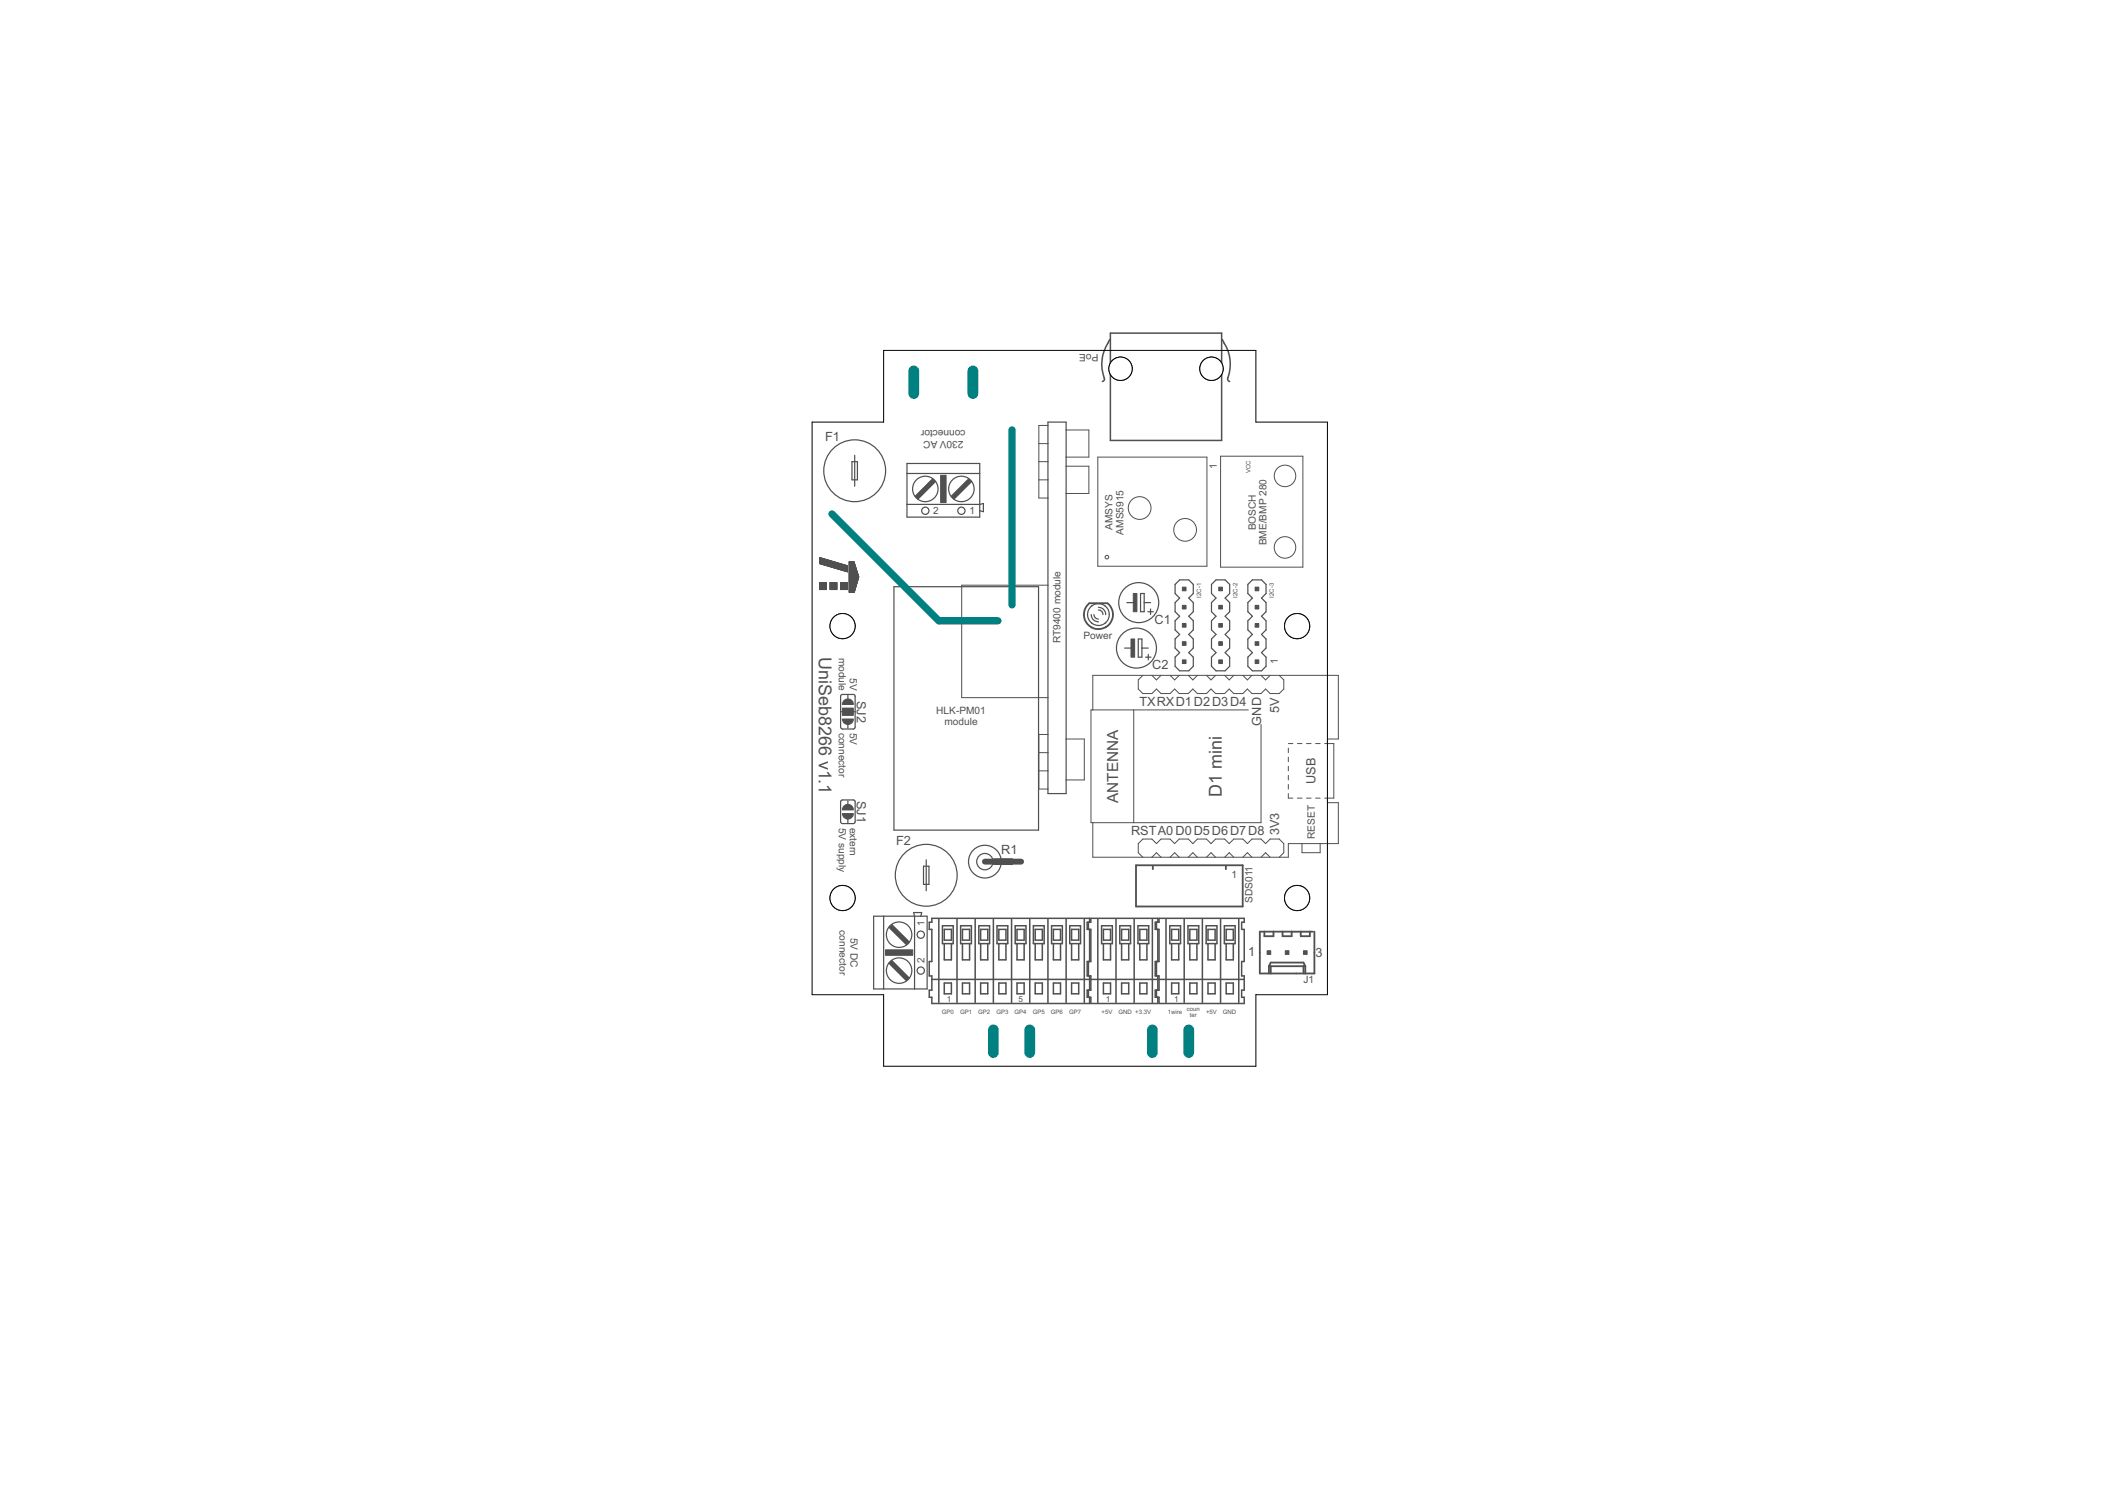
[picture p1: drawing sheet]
<svg xmlns="http://www.w3.org/2000/svg" width="297mm" height="210mm" viewBox="0 0 297 210" stroke-linecap="round" stroke-linejoin="round" font-family="sans-serif">
<g fill="none" stroke="#505050" stroke-width=".17">
<path d="M146.3 58.9h2.6v51.9h-2.6zM119 64.5h.7v2.5h-.7zM119.4 63.6v4.3M126.7 64.7h10.1v7.5h-10.1zM126.7 70.4h10.1l.5-.1v1.2l-.5-.2M126.7 66.1h10.1M130.2 66.9l.4 .4-2.4 2.4-.4-.4zM135.3 66.9l.4 .4-2.5 2.4-.3-.4zM117.4 99.4h.2M117.5 97h1.7l.2 .1v4.5l-.1 .2h-1.7l-.2-.2v-4.4zM118.4 97.1v.5M119.2 99.4h.2"/>
<path d="M124.8 81.9h20.2v34h-20.2zM152.4 85.8a1.01 1.01 0 0 0 1 1M152.4 84.7l.2-.2a1.49 1.49 0 0 1 1.8 .2M152.5 84.6a1.54 1.54 0 0 0 0 2.4M152.8 85.8a.67 .67 0 0 0 .6 .7M153.4 85.2a.63 .63 0 0 1 .6 .6M153.4 84.8a1.01 1.01 0 0 1 1 1M154.3 84.6a1.52 1.52 0 0 1 0 2.4M154.4 87l-.2 .1a1.5 1.5 0 0 1-1.8-.1M157.1 90.5h1M157.4 84.2h1M159 89.2h.5v2.6h-.5z"/>
<path d="M159.3 82.9h.5v2.5h-.5zM159.5 90.5h.9M159.8 84.2h.9M160 91.8h.7M160.3 85.4h.8M160.4 91.4v.8M160.7 85v.8M164.7 81h1.3l.6 .6v1.3l-.6 .6 .6 .7v1.2l-.6 .7 .6 .6v1.3l-.6 .6 .6 .6v1.3l-.6 .6 .6 .7v1.2l-.6 .7h-1.3l-.6-.7v-1.2l.6-.7-.6-.6v-1.3l.6-.6-.6-.6v-1.3l.6-.6-.6-.7v-1.2l.6-.7-.6-.6v-1.3zM169.2 81.6l.6-.6h1.3l.6 .6v1.3l-.6 .6 .6 .7v1.2l-.6 .7 .6 .6v1.3l-.6 .6 .6 .6v1.3l-.6 .6 .6 .7v1.2l-.6 .7h-1.3l-.6-.7v-1.2l.6-.7-.6-.6v-1.3l.6-.6-.6-.6v-1.3l.6-.6-.6-.7v-1.2l.6-.7-.6-.6zM174.3 81.6l.6-.6h1.3l.6 .6v1.3l-.6 .6 .6 .7v1.2l-.6 .7 .6 .6v1.3l-.6 .6 .6 .6v1.3l-.6 .6 .6 .7v1.2l-.6 .7h-1.3l-.6-.7v-1.2l.6-.7-.6-.6v-1.3l.6-.6-.6-.6v-1.3l.6-.6-.6-.7v-1.2l.6-.7-.6-.6zM117.5 111.8h1.9v3l-.1 .2h-1.7l-.2-.1v-2.9zM118.4 101.2v.5"/>
<path d="M118.4 111.8v.6M118.4 114.4v.5M122 128h7.5v10.1h-7.5zM123.4 128v10.1M124.2 134.5l.3-.3 2.5 2.4-.4 .3zM124.5 129.1l2.5 2.4-.4 .4-2.4-2.4zM128.6 128l.1-.6h-1.1l.1 .6v10.1M129 121h.7v2.5h-.7zM129.3 120.1v4.3"/>
<circle cx="119.4" cy="65.7" r="4.3"/>
<circle cx="129.2" cy="68.3" r="1.78"/>
<circle cx="129.2" cy="71.3" r=".51"/>
<circle cx="134.3" cy="68.3" r="1.78"/>
<circle cx="134.3" cy="71.3" r=".51"/>
<circle cx="158.7" cy="90.5" r="2.79"/>
<circle cx="159" cy="84.2" r="2.79"/>
<circle cx="125.6" cy="130.5" r="1.78"/>
<circle cx="125.6" cy="135.6" r="1.78"/>
<circle cx="128.6" cy="130.5" r=".51"/>
<circle cx="128.6" cy="135.6" r=".51"/>
<circle cx="129.3" cy="122.2" r="4.3"/>
<circle cx="137.5" cy="120.3" r="2.29"/>
<circle cx="137.5" cy="120.3" r="1.14"/>
</g>
<g fill="#505050" stroke="#505050" stroke-width=".14">
<path d="M131.4 66.4h.7v3.8h-.7z"/>
<path d="M123.7 132.7h3.8v.7h-3.8z"/>
<path d="M138.8 119.9h2.6v.8h-2.6z"/>
<path d="M165.1 89.6h.5v.5h-.5z"/>
<path d="M165.1 92.2h.5v.5h-.5z"/>
<path d="M165.1 87.1h.5v.5h-.5z"/>
<path d="M165.1 82h.5v.5h-.5z"/>
<path d="M165.1 84.5h.5v.5h-.5z"/>
<path d="M170.2 89.6h.5v.5h-.5z"/>
<path d="M170.2 92.2h.5v.5h-.5z"/>
<path d="M170.2 87.1h.5v.5h-.5z"/>
<path d="M170.2 82h.5v.5h-.5z"/>
<path d="M170.2 84.5h.5v.5h-.5z"/>
<path d="M175.3 89.6h.5v.5h-.5z"/>
<path d="M175.3 92.2h.5v.5h-.5z"/>
<path d="M175.3 87.1h.5v.5h-.5z"/>
<path d="M175.3 82h.5v.5h-.5z"/>
<path d="M175.3 84.5h.5v.5h-.5z"/>
<path d="M158.3 82.9h.5v2.5h-.5z"/>
<path d="M157.9 89.2h.6v2.6h-.6z"/>
<path d="M117.6 98.9h1.6v1h-1.6z"/>
<path d="M182 132.8h.5v.5h-.5z"/>
<path d="M179.5 132.8h.5v.5h-.5z"/>
<path d="M177 132.8h.5v.5h-.5z"/>
</g>
<g fill="none" stroke="#505050" stroke-width=".14">
<path d="M146.3 59.4h-1.2v10.2h1.2M114.5 77.9l3.8 1.1M114.5 78.7l3.8 1.2M114.5 77.9v.8M114.5 78.7h3M114.5 78.7h2.8M114.5 78.7h2.7M114.5 78.6h2.6M114.5 78.6h2.5M114.5 78.5l2.4 .1M114.5 78.5h2.2M114.5 78.5h2.1"/>
<path d="M114.5 78.4l2 .1M114.5 78.4h1.9M114.5 78.4h1.7M114.5 78.3l1.7 .1M114.5 78.3h1.5M114.5 78.3h1.4M114.5 78.2l1.3 .1M114.5 78.2h1.2M114.5 78.2h1M114.5 78.1h.9M114.5 78.1h.8M114.5 78.1h.7"/>
<path d="M114.5 78h.6M114.5 78h.5M114.5 78h.3M114.5 77.9h.2M114.5 77.9h.1M114.6 78.8h2.9M114.7 78.8h3M114.8 78.8h3M115 78.9h2.9M115 78.9h3M115.2 78.9l3 .1M115.3 79h3"/>
<path d="M115.4 79h2.9M115.5 79h2.8M115.7 79.1h2.6M115.8 79.1h2.5M115.9 79.1h2.4M116 79.2h2.3M116.1 79.2h2.2M116.2 79.2h2.1M116.4 79.3h1.9M116.5 79.3h1.8M116.6 79.4h1.7M116.7 79.4h1.6"/>
<path d="M116.8 79.4h1.5M117 79.5h1.3M117.1 79.5h1.2M117.2 79.5h1.1M117.3 79.6h1M117.4 79.6h.9M117.5 79.6h.8M117.7 79.7h.6M117.8 79.7h.5M117.9 79.7h.4M118 79.8h.3M118.1 79.8h.2"/>
<path d="M118.3 79.8l.1 .1M118.3 79v.9M118.6 79.2h.9M118.6 79.1h.9M118.6 79.8h1.1M118.6 79.7l1.1 .1M118.6 79.7h1.1M118.6 79.7h1M118.6 79.6h1M118.6 79.5h1M118.6 79.4h1M118.6 79.4h.9"/>
<path d="M118.6 79.3h.9M118.6 79.1l.9 .1M118.6 79h.8M118.6 78.9l.8 .1M118.6 78.9h.8M118.6 78.8h.8M118.6 78.7h.8M118.6 78.7h.7M118.6 78.6h.7M118.6 78.5h.7M118.6 78.4h.7l.6 2.2-.6 2.1h-.7zM118.6 80h1.1"/>
<path d="M118.6 79.9l1.1 .1M118.6 79.9h1.1M145.1 67h1.2M145.1 64.5h1.2M145.1 62h1.2M148.9 60h3.2v3.8h-3.2M148.9 65.1h3.2v3.8h-3.2M153.3 63.8h15.3v15.3h-15.3zM170.5 63.7h11.4v15.5h-11.4zM114.5 81.7h.9M114.5 81.4h.9v.9h-.9zM114.5 82.3h.9"/>
<path d="M114.5 82.2h.9M114.5 82.1h.9M114.5 82h.9M114.5 81.9h.9M114.5 81.8h.9M114.5 81.6h.9M114.5 81.5h.9M114.5 81.4h.9M115.9 81.7h1M115.9 81.4h1v.9h-1zM115.9 82.3h1M115.9 82.2h1"/>
<path d="M115.9 82.1h1M115.9 82h1M115.9 81.9h1M115.9 81.8h1M115.9 81.6h1M115.9 81.5h1M115.9 81.4h1M117.4 81.7h.9M117.4 81.4h.9v.9h-.9zM117.4 82.3h.9M117.4 82.2h.9M117.4 82.1h.9"/>
<path d="M117.4 82h.9M117.4 81.9h.9M117.4 81.8h.9M117.4 81.6h.9M117.4 81.5h.9M117.4 81.4h.9M118.6 82.7h.7M118.6 82.6h.7M118.6 82.5h.8M118.6 82.4h.8M118.6 82.3h.8M118.6 82.2h.8"/>
<path d="M118.6 82.1h.9M118.6 82h.9M118.6 81.9h.9M118.6 81.8h.9M118.6 81.8h1M118.6 81.7h1M118.6 81.6h1M118.6 81.5h1.1M118.6 81.4h1.1M118.6 81.3h1.1M118.6 81.2h1.1M118.6 81.1h1.2"/>
<path d="M118.6 81h1.2M118.6 80.9h1.2M118.6 80.8h1.2M118.6 80.8h1.3M118.6 80.7h1.3M118.6 80.6h1.3M118.6 80.5h1.3M118.6 80.4h1.3M118.6 80.3h1.2M118.6 80.2h1.2M118.6 80.1h1.2M118.6 80h1.2"/>
<path d="M119.3 82.6h-.7M119.4 82.5h-.8M119.4 82.4h-.8M119.5 82.2h-.9M119.5 81.9l-.9 .1M119.6 81.7h-1M119.6 81.6h-1M119.7 81.5h-1.1M119.7 81.4h-1.1M119.7 81.3h-1.1M119.8 81.1h-1.2M119.9 80.6l-1.3 .1"/>
<path d="M146.3 81.7h-12v15.7h12M152.6 99.1v-4.8h34.3v8.9h-1.5v.6M158.3 99.1v15.8M159.6 94.3l-.6 .7v1.2l.6 .7h1.3l.6-.7 .6 .7h1.3l.6-.7 .7 .7h1.2l.7-.7 .6 .7h1.3l.6-.7 .7 .7h1.2l.7-.7 .6 .7h1.3l.6-.7 .6 .7h1.3l.6-.7 .7 .7h1.2l.7-.7v-1.2l-.7-.7M160.9 94.3l.6 .7 .6-.7M163.4 94.3l.6 .7 .7-.7M165.9 94.3l.7 .7 .6-.7M168.5 94.3l.6 .7 .7-.7M171 94.3l.7 .7 .6-.7M173.6 94.3l.6 .7 .6-.7M174.3 99.1h-21.9v15.8h23.7v-13.7M176.1 94.3l.6 .7 .7-.7"/>
<path d="M145.1 107.7h1.2M145.1 105.1h1.2M146.3 102.6h-1.2v7.6h1.2M148.9 103.2h2.5v5.7h-2.5M159.6 119.7l-.6-.6v-1.3l.6-.6h1.3l.6 .6 .6-.6h1.3l.6 .6 .7-.6h1.2l.7 .6 .6-.6h1.3l.6 .6 .7-.6h1.2l.7 .6 .6-.6h1.3l.6 .6 .6-.6h1.3l.6 .6 .7-.6h1.2l.7 .6v1.3l-.7 .6M160.9 119.7l.6-.6 .6 .6M163.4 119.7l.6-.6 .7 .6M165.9 119.7l.7-.6 .6 .6M168.5 119.7l.6-.6 .7 .6M171 119.7l.7-.6 .6 .6M173.6 119.7l.6-.6 .6 .6M176.1 119.7l.6-.6 .7 .6"/>
<path d="M179.9 104.5v.6M179.9 105.7v.7M179.9 107v.7M179.9 108.3v.6M179.9 109.6v.6M179.9 110.8v.7h.7M179.9 103.8h.7M181.2 103.8h.6M181.2 111.5h.6M181.8 117.8v1.3h2.6v-1.3M182.5 103.8h.6M182.5 111.5h.6"/>
<path d="M183.7 103.8h.7M183.7 111.5h.7M185 103.8h1.3v7.7h-1.3M185.4 111.5v.6h1.5v5.7h-7v1.9h-27.3v-4.8M180.4 130.1h3.2M182.3 135.6v.4h-.3"/>
<circle cx="154.6" cy="77.8" r=".25"/>
<circle cx="159.2" cy="71" r="1.59"/>
<circle cx="165.5" cy="74" r="1.59"/>
<circle cx="179.5" cy="76.5" r="1.5"/>
<circle cx="179.5" cy="66.5" r="1.5"/>
</g>
<g fill="none" stroke="#505050" stroke-width=".21">
<path d="M155 47.4a6.1 6.1 0 0 0-.8 5.6l-.3 .3M155.1 46.5h15.5v15h-15.5zM170.7 47.4a6.1 6.1 0 0 1 .7 5.6l.3 .3M130.1 136.8h22.1M131.1 128.3v11.7M131.6 129.3h1.5v2.5h-1.5zM131.9 129.8h1v1.5h-1zM131.9 131.8v2.2h1v-2.2M131.9 137.3h1v1.5h-1zM133.6 128.3v11.7M134.2 129.3h1.5v2.5h-1.5zM134.4 129.8h1v1.5h-1z"/>
<path d="M134.4 137.3h1v1.5h-1zM134.4 131.8v2.2h1v-2.2M136.2 128.3v11.7M136.7 129.3h1.5v2.5h-1.5zM136.9 129.8h1v1.5h-1zM136.9 137.3h1v1.5h-1zM136.9 131.8v2.2h1v-2.2M138.7 128.3v11.7M139.2 129.3h1.5v2.5h-1.5zM139.5 129.8h1v1.5h-1zM139.5 137.3h1v1.5h-1zM139.5 131.8v2.2h1v-2.2"/>
<path d="M141.3 128.3v11.7M141.8 129.3h1.5v2.5h-1.5zM142 129.8h1v1.5h-1zM142 137.3h1v1.5h-1zM142 131.8v2.2h1v-2.2M143.8 128.3v11.7M144.3 129.3h1.5v2.5h-1.5zM144.6 129.8h1v1.5h-1zM144.6 137.3h1v1.5h-1zM144.6 131.8v2.2h1v-2.2M146.3 128.3v11.7M146.9 129.3h1.5v2.5h-1.5z"/>
<path d="M147.1 129.8h1v1.5h-1zM147.1 137.3h1v1.5h-1zM147.1 131.8v2.2h1v-2.2M148.9 128.3v11.7M149.4 129.3h1.5v2.5h-1.5zM149.6 129.8h1v1.5h-1zM149.6 137.3h1v1.5h-1zM149.6 131.8v2.2h1v-2.2M151.4 128.3v11.7M152 128.8v1M152 134.3v2M152 138.3v1"/>
<path d="M152.2 128.8v-.6h-22.1v.6h-.3v1h.3v4.5h-.3v2h.3v2h-.3v1h.3v.8h22.1v-.8M152.2 129.8v4.5M152.2 136.3v2M152.3 136.8h9.4M153.3 128.3v11.7M153.8 129.3h1.5v2.5h-1.5zM154.1 129.8h1v1.5h-1zM154.1 131.8v2.2h1v-2.2M154.1 137.3h1v1.5h-1zM155.9 128.3v11.7M156.4 129.3h1.5v2.5h-1.5zM156.6 129.8h1v1.5h-1z"/>
<path d="M156.6 137.3h1v1.5h-1zM156.6 131.8v2.2h1v-2.2M158.4 128.3v11.7M158.9 129.3h1.5v2.5h-1.5zM159.2 129.8h1v1.5h-1zM159.2 137.3h1v1.5h-1zM159.2 131.8v2.2h1v-2.2M160.9 128.3v11.7M161.5 128.8v1M161.5 134.3v2M161.5 138.3v1M161.7 128.8v-.6h-9.4v.6h-.5v1h.5v4.5h-.5v2h.5v2h-.5v1h.5v.8h9.4v-.8"/>
<path d="M161.7 129.8v4.5M161.7 136.3v2M161.9 128.2h11.9v.6h-.4v1h.4v4.5h-.4v2h.4v2h-.4v1h.4v.8h-11.9v-.8h-.6v-1h.6v-2h-.6v-2h.6v-4.5h-.6v-1h.6zM161.9 136.8h11.9M162.8 128.3v11.7M163.4 129.3h1.5v2.5h-1.5zM163.6 129.8h1v1.5h-1zM163.6 137.3h1v1.5h-1zM163.6 131.8v2.2h1v-2.2M165.4 128.3v11.7M165.9 129.3h1.5v2.5h-1.5zM166.2 129.8h1v1.5h-1z"/>
<path d="M166.2 137.3h1v1.5h-1zM166.2 131.8v2.2h1v-2.2M167.9 128.3v11.7M168.4 129.3h1.5v2.5h-1.5zM168.7 129.8h1v1.5h-1zM168.7 137.3h1v1.5h-1zM168.7 131.8v2.2h1v-2.2M170.5 128.3v11.7M171 129.3h1.5v2.5h-1.5zM171.2 129.8h1v1.5h-1zM171.2 137.3h1v1.5h-1zM171.2 131.8v2.2h1v-2.2"/>
<path d="M173 128.3v11.7"/>
</g>
<g fill="none" stroke="#505050" stroke-width=".25">
<path d="M152.1 84.3a2.03 2.03 0 0 0 .3 3.3M152.1 84.2h2.6M154.5 87.6a2.02 2.02 0 0 1-2.1 0M154.7 84.3a2.02 2.02 0 0 1-.3 3.3M158.6 120.8h14.9v5.8h-14.9zM161 120.9v.5M171.2 120.9v.5M176.6 130.1v.6h1.2v-.6M177.2 134.9h5.1M177.2 134.9v1.1M177.2 134.9l.3-.5h4.5l.3 .5M177.5 134.9v1.1"/>
<path d="M179.1 130.1v.6h1.3v-.6M181.7 130.1v.6h1.2v-.6M182 134.9v1.1M182.3 134.9v1.1M183.3 130.1h-7.4v5.9h7.7v-5.9"/>
</g>
<g fill="#505050" stroke="#505050" stroke-width=".14">
<path d="M117.9 112.6a.76 .76 0 0 1 .8-.2 .76 .76 0 0 1 .5 .7h-1.6z" fill-rule="evenodd"/>
<path d="M117.6 113.6h1.6a.76 .76 0 0 1-.8 .8 .76 .76 0 0 1-.8-.8z" fill-rule="evenodd"/>
<path d="M117.6 100.4h1.6a.76 .76 0 0 1-.8 .8 .76 .76 0 0 1-.8-.8z" fill-rule="evenodd"/>
<path d="M117.9 97.8a.76 .76 0 0 1 .8-.1 .76 .76 0 0 1 .5 .7h-1.6z" fill-rule="evenodd"/>
</g>
<path d="M130.2 67.3l-2 2M135.3 67.3l-2.1 2M124.5 134.5l2.1 2.1M124.5 129.5l2.1 2" fill="none" stroke="#505050" stroke-width=".61"/>
<path d="M137.5 120.3h1.2M141.5 120.3h1.1" fill="none" stroke="#505050" stroke-width=".83"/>
<g fill="none" stroke="#000" stroke-width=".14">
<path d="M123.4 48.9h52v10h10v80h-10v10h-52v-10h-10v-80h10z"/>
<circle cx="117.7" cy="125.4" r="1.76"/>
</g>
<circle cx="117.7" cy="125.4" r="1.76" fill="#fff" stroke="#000" stroke-width=".14"/>
<circle cx="181.1" cy="125.4" r="1.76" fill="none" stroke="#000" stroke-width=".14"/>
<circle cx="181.1" cy="125.4" r="1.76" fill="#fff" stroke="#000" stroke-width=".14"/>
<circle cx="117.7" cy="87.4" r="1.76" fill="none" stroke="#000" stroke-width=".14"/>
<circle cx="117.7" cy="87.4" r="1.76" fill="#fff" stroke="#000" stroke-width=".14"/>
<circle cx="181.1" cy="87.4" r="1.76" fill="none" stroke="#000" stroke-width=".14"/>
<circle cx="181.1" cy="87.4" r="1.76" fill="#fff" stroke="#000" stroke-width=".14"/>
<circle cx="156.5" cy="51.5" r="1.63" fill="none" stroke="#000" stroke-width=".14"/>
<circle cx="156.5" cy="51.5" r="1.63" fill="#fff" stroke="#000" stroke-width=".14"/>
<circle cx="169.2" cy="51.5" r="1.63" fill="none" stroke="#000" stroke-width=".14"/>
<circle cx="169.2" cy="51.5" r="1.63" fill="#fff" stroke="#000" stroke-width=".14"/>
<path d="M127.6 51.8v3.2M135.9 51.8v3.2M138.7 143.8v3.2M143.8 143.8v3.2M160.9 143.8v3.2M166 143.8v3.2" fill="none" stroke="#008080" stroke-width="1.5"/>
<path d="M116.2 71.8l14.9 14.9h8.3M141.3 60v24.5" fill="none" stroke="#008080" stroke-width="1"/>
<g font-size="2.5" fill="#505050">
<text x="114.4" y="91.8" transform="rotate(90 114.4 91.8)">UniSeb8266 v1.1</text>
<text x="170.6" y="111.2" transform="rotate(-90 170.6 111.2)">D1 mini</text>
</g>
<text font-size="2.1" fill="#505050" x="156.2" y="112.1" transform="rotate(-90 156.2 112.1)">ANTENNA</text>
<g font-size="1.8" fill="#505050">
<text x="115.2" y="61.6">F1</text>
<text x="161.2" y="87.1">C1</text>
<text x="160.9" y="93.4">C2</text>
<text x="119.7" y="97.9" transform="rotate(90 119.7 97.9)">SJ2</text>
<text x="159.1" y="98.6">TXRXD1D2D3D4</text>
<text x="176.1" y="101.3" transform="rotate(-90 176.1 101.3)">GND</text>
<text x="178.6" y="99.5" transform="rotate(-90 178.6 99.5)">5V</text>
<text x="119.7" y="111.8" transform="rotate(90 119.7 111.8)">SJ1</text>
<text x="183.7" y="109.5" transform="rotate(-90 183.7 109.5)">USB</text>
<text x="125.2" y="118">F2</text>
<text x="139.8" y="119.2">R1</text>
<text x="158" y="116.7">RSTA0 D0D5D6D7D8</text>
<text x="178.6" y="116.7" transform="rotate(-90 178.6 116.7)">3V3</text>
<text x="174.3" y="133.6">1</text>
<text x="183.7" y="133.6">3</text>
</g>
<g font-size="1.4" fill="#505050">
<text x="153.4" y="49.4" transform="rotate(-180 153.4 49.4)">PoE</text>
<text x="134.9" y="60" transform="rotate(-180 134.9 60)">connector</text>
<text x="134.5" y="61.5" transform="rotate(-180 134.5 61.5)">230V AC</text>
<text x="170" y="65.5" transform="rotate(-90 170 65.5)">1</text>
<text x="130.3" y="71.8">2</text>
<text x="135.4" y="71.8">1</text>
<text x="155.4" y="74" transform="rotate(-90 155.4 74)">AMSYS</text>
<text x="156.9" y="74.7" transform="rotate(-90 156.9 74.7)">AMS5915</text>
<text x="175.4" y="74.1" transform="rotate(-90 175.4 74.1)">BOSCH</text>
<text x="176.9" y="76.2" transform="rotate(-90 176.9 76.2)">BME/BMP 280</text>
<text x="148.1" y="89.8" transform="rotate(-90 148.1 89.8)">RT9400 module</text>
<text x="151.3" y="89.3">Power</text>
<text x="117.1" y="91.8" transform="rotate(90 117.1 91.8)">module</text>
<text x="118.7" y="94.8" transform="rotate(90 118.7 94.8)">5V</text>
<text x="178.5" y="92.8" transform="rotate(-90 178.5 92.8)">1</text>
<text x="130.8" y="99.8">HLK-PM01</text>
<text x="131.9" y="101.3">module</text>
<text x="117.1" y="102.3" transform="rotate(90 117.1 102.3)">connector</text>
<text x="118.7" y="102.3" transform="rotate(90 118.7 102.3)">5V</text>
<text x="117.1" y="115.6" transform="rotate(90 117.1 115.6)">5V supply</text>
<text x="118.7" y="115.6" transform="rotate(90 118.7 115.6)">extern</text>
<text x="183.6" y="117.2" transform="rotate(-90 183.6 117.2)">RESET</text>
<text x="172" y="122.6">1</text>
<text x="117.3" y="129.9" transform="rotate(90 117.3 129.9)">connector</text>
<text x="118.8" y="130.9" transform="rotate(90 118.8 130.9)">5V DC</text>
<text x="129.1" y="129.4" transform="rotate(-90 129.1 129.4)">1</text>
<text x="174.9" y="126.1" transform="rotate(-90 174.9 126.1)">SDS011</text>
<text x="129.1" y="134.5" transform="rotate(-90 129.1 134.5)">2</text>
<text x="182" y="137.3">J1</text>
</g>
<g font-size="1.1" fill="#505050">
<text x="132.2" y="139.9">1</text>
<text x="142.3" y="139.9">5</text>
<text x="154.4" y="139.9">1</text>
<text x="164" y="139.9">1</text>
</g>
<g font-size=".8" fill="#505050">
<text x="174.6" y="66.1" transform="rotate(-90 174.6 66.1)">VCC</text>
<text x="167.7" y="83.5" transform="rotate(-90 167.7 83.5)">I2C-1</text>
<text x="172.8" y="83.5" transform="rotate(-90 172.8 83.5)">I2C-2</text>
<text x="177.9" y="83.5" transform="rotate(-90 177.9 83.5)">I2C-3</text>
<text x="131.5" y="141.6">GP0</text>
<text x="134.1" y="141.6">GP1</text>
<text x="136.6" y="141.6">GP2</text>
<text x="139.1" y="141.6">GP3</text>
<text x="141.7" y="141.6">GP4</text>
<text x="144.2" y="141.6">GP5</text>
<text x="146.8" y="141.6">GP6</text>
<text x="149.3" y="141.6">GP7</text>
<text x="153.8" y="141.6">+5V</text>
<text x="156.2" y="141.6">GND +3.3V</text>
<text x="163.1" y="141.6">1wire</text>
<text x="165.7" y="141.1">coun</text>
<text x="166.2" y="142.1">ter</text>
<text x="168.4" y="141.6">+5V</text>
<text x="170.8" y="141.6">GND</text>
</g>
</svg>
